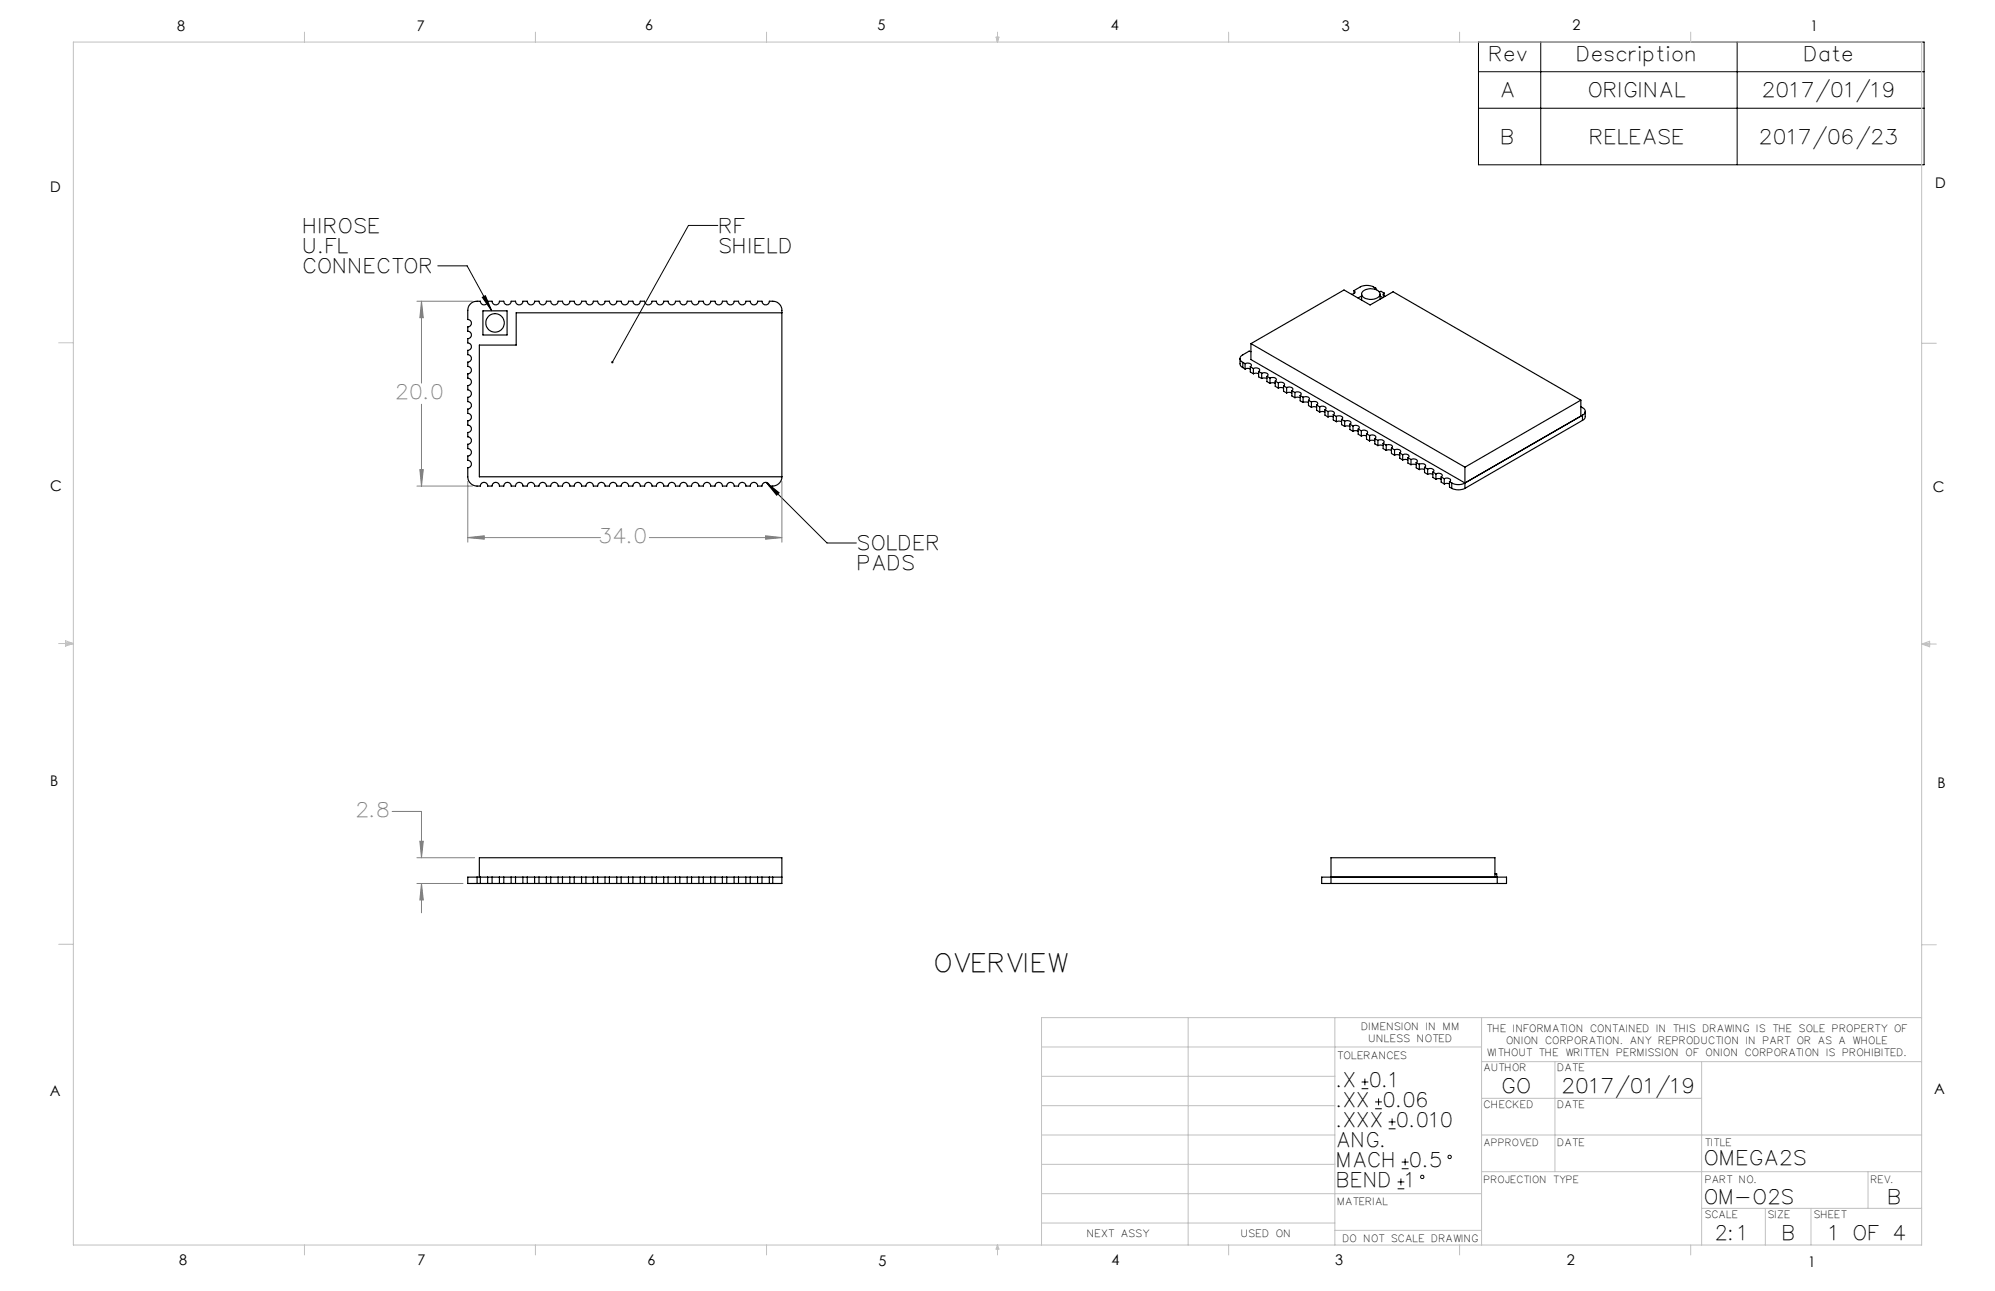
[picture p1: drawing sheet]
<svg xmlns="http://www.w3.org/2000/svg" width="432mm" height="279mm" viewBox="0 0 432 279" stroke-linecap="round" stroke-linejoin="round" font-family="sans-serif">
<g fill="none" stroke="#000" stroke-width=".22">
<path d="M320 9.1h96.5v26.6h-96.5zM320 15.5h96.5M333.5 9.1v26.6M376 9.1v26.6M320 23.4h96.5M94.8 57.5h6.3l5.3 9.8M155.4 48.8h-6.4l-16.5 29.6M104.4 64.3l.7-.3 1.3 3.3zM165.8 104.4l2.8 2.2-.5 .6zM165.8 104.4l13.2 13.1h6.3M294.7 235.6h1.5M294.7 234.2h1.5"/>
<path d="M295.4 233.4v1.5M297.6 240h1.5M297.6 238.5h1.5M298.4 237.7v1.5M300.6 244.3h1.4M300.6 242.8h1.4M301.3 242.1v1.5M302.5 257.3h1.5M302.5 255.8h1.5M303.2 255.1v1.4M303.4 252.9h1.5M303.4 251.5h1.5"/>
<path d="M304.1 250.8v1.4"/>
<circle cx="307.8" cy="254.7" r=".38"/>
<circle cx="313.8" cy="250.4" r=".37"/>
</g>
<g fill="none" stroke="#808080" stroke-width=".22">
<path d="M90.2 65.2h12M91.2 65.2l.4 3.6h-.7zM91.2 65.2v17.7M91.2 87.5v17.7M90.2 105.2h12M90.9 101.6h.7l-.4 3.6zM101.2 116.3l3.6-.3v.7zM101.2 104.2v13.1M101.2 116.3h28.8M140.5 116.3h28.7M165.7 116l3.5 .3-3.5 .4zM169.2 104.2v13.1"/>
<path d="M84.9 175.6h6.3v10M90.2 185.6h12.5M90.2 191.2h10M90.9 182.1h.7l-.4 3.5zM91.2 191.2l.4 3.6h-.7zM91.2 191.2v6.4"/>
</g>
<g fill="none" stroke="#c0c0c0" stroke-width=".22">
<path d="M15.9 9.1h400v260.4h-400zM65.9 6.9v2.2M115.9 6.9v2.2M165.9 6.9v2.2M215.6 8h.6l-.3 1.1zM215.7 8l.2 1.1M215.9 6.9v2.2M216 8l-.1 1.1M265.9 6.9v2.2M315.9 6.9v2.2M365.9 6.9v2.2M12.7 74.2h3.2"/>
<path d="M415.9 74.3h3.2M12.7 139.3h3.2M14.2 139.1l1.7 .2M14.2 138.7l1.7 .6-1.7 .5zM15.9 139.3l-1.7 .3M415.9 139.4h3.2M415.9 139.4l1.8-.6v1.2zM415.9 139.4l1.8 .3M417.7 139.2l-1.8 .2M12.7 204.4h3.2M415.9 204.5h3.2M225.4 226.6h95.3"/>
<path d="M225.4 239.3h63.5M225.4 232.9h63.5M257.2 220.2v49.3M288.9 220.2v49.3M320.7 220.2v49.3M320.7 237.7h47.6M320.7 229.8h95.2M336.5 229.8v23.8M368.3 229.8v39.7M415.9 220.2h-190.5v49.3M225.4 258.3h95.3M225.4 245.6h63.5"/>
<path d="M225.4 252h63.5M320.7 253.6h95.2M320.7 245.6h95.2M404.3 253.6v7.9M65.9 269.5v2.1M115.9 269.5v2.1M165.9 269.5v2.1M215.9 269.5v2.1M215.9 269.5l.3 .8h-.6zM225.4 264.7h63.5M265.9 269.5v2.1M288.9 266.3h31.8"/>
<path d="M315.9 269.5v2.1M365.9 269.5v2.1M368.3 261.5h47.6M382.1 261.5v8M392 261.5v8"/>
</g>
<path d="M104.4 64.3l.7-.3 1.3 3.3zM132.4 78.2v.4l.1-.2-.1 .2 .4-.1a.26 .26 0 0 0-.1-.3 .26 .26 0 0 0-.3 0zM165.8 104.4l2.8 2.2-.5 .6z" fill="#000"/>
<path d="M90.9 182.1h.7l-.4 3.5zM91.2 191.2l.4 3.6h-.7zM91.2 65.2l.4 3.6h-.7zM90.9 101.6h.7l-.4 3.6zM101.2 116.3l3.6-.3v.7zM165.7 116l3.5 .3-3.5 .4z" fill="#808080"/>
<g fill="none" stroke="#000" stroke-width=".25">
<path d="M102 65.7l.9-.5h1.1v.2a.79 .79 0 0 0 .9 .6 .79 .79 0 0 0 .7-.8h.9v.2a.79 .79 0 0 0 .9 .6 .79 .79 0 0 0 .7-.8h.9l.1 .2a.79 .79 0 0 0 .8 .6 .79 .79 0 0 0 .7-.8h1v.2a.79 .79 0 0 0 .9 .6 .79 .79 0 0 0 .7-.8h.9l.1 .2a.79 .79 0 0 0 .8 .6 .79 .79 0 0 0 .7-.8h1v.2a.79 .79 0 0 0 .9 .6 .79 .79 0 0 0 .7-.8h.9v.2a.79 .79 0 0 0 .9 .6 .79 .79 0 0 0 .7-.8h.9l.1 .2a.79 .79 0 0 0 .8 .6 .79 .79 0 0 0 .7-.8h1v.2a.79 .79 0 0 0 .9 .6 .79 .79 0 0 0 .7-.8h.9l.1 .2a.79 .79 0 0 0 .8 .6 .79 .79 0 0 0 .7-.8h1v.2a.79 .79 0 0 0 .9 .6 .79 .79 0 0 0 .7-.8h.9v.2a.79 .79 0 0 0 .9 .6 .79 .79 0 0 0 .7-.8h.9l.1 .2a.79 .79 0 0 0 .8 .6 .79 .79 0 0 0 .7-.8h1v.2a.79 .79 0 0 0 .9 .6 .79 .79 0 0 0 .7-.8h.9l.1 .2a.79 .79 0 0 0 .8 .6 .79 .79 0 0 0 .7-.8h1v.2a.79 .79 0 0 0 .9 .6 .79 .79 0 0 0 .7-.8h.9v.2a.79 .79 0 0 0 .9 .6 .79 .79 0 0 0 .7-.8h.9l.1 .2a.79 .79 0 0 0 .8 .6 .79 .79 0 0 0 .7-.8h1v.2a.79 .79 0 0 0 .9 .6 .79 .79 0 0 0 .7-.8h.9l.1 .2a.79 .79 0 0 0 .8 .6 .79 .79 0 0 0 .7-.8h1v.2a.79 .79 0 0 0 .9 .6 .79 .79 0 0 0 .7-.8h.9v.2a.79 .79 0 0 0 .9 .6 .79 .79 0 0 0 .7-.8h.9l.1 .2a.79 .79 0 0 0 .8 .6 .79 .79 0 0 0 .7-.8h1v.2a.79 .79 0 0 0 .9 .6 .79 .79 0 0 0 .7-.8h.9l.1 .2a.79 .79 0 0 0 .8 .6 .79 .79 0 0 0 .7-.8 2.13 2.13 0 0 1 2.7 2v36.3a2.25 2.25 0 0 1-2.7 1.7 .79 .79 0 0 0-.8-.8 .79 .79 0 0 0-.8 .8h-.9v-.2a.81 .81 0 0 0-.9-.6 .81 .81 0 0 0-.7 .8h-1v-.2a.81 .81 0 0 0-.9-.6 .81 .81 0 0 0-.7 .8h-.9v-.2a.81 .81 0 0 0-.9-.6 .81 .81 0 0 0-.7 .8h-.9v-.2a.81 .81 0 0 0-.9-.6 .81 .81 0 0 0-.7 .8h-1v-.2a.81 .81 0 0 0-.9-.6 .81 .81 0 0 0-.7 .8h-.9v-.2a.81 .81 0 0 0-.9-.6 .81 .81 0 0 0-.7 .8h-1v-.2a.81 .81 0 0 0-.9-.6 .81 .81 0 0 0-.7 .8h-.9v-.2a.81 .81 0 0 0-.9-.6 .81 .81 0 0 0-.7 .8h-.9v-.2a.81 .81 0 0 0-.9-.6 .81 .81 0 0 0-.7 .8h-1v-.2a.81 .81 0 0 0-.9-.6 .81 .81 0 0 0-.7 .8h-.9v-.2a.81 .81 0 0 0-.9-.6 .81 .81 0 0 0-.7 .8h-1v-.2a.81 .81 0 0 0-.9-.6 .81 .81 0 0 0-.7 .8h-.9v-.2a.81 .81 0 0 0-.9-.6 .81 .81 0 0 0-.7 .8h-.9v-.2a.81 .81 0 0 0-.9-.6 .81 .81 0 0 0-.7 .8h-1v-.2a.81 .81 0 0 0-.9-.6 .81 .81 0 0 0-.7 .8h-.9v-.2a.81 .81 0 0 0-.9-.6 .81 .81 0 0 0-.7 .8h-1v-.2a.81 .81 0 0 0-.9-.6 .81 .81 0 0 0-.7 .8h-.9v-.2a.81 .81 0 0 0-.9-.6 .81 .81 0 0 0-.7 .8h-.9v-.2a.81 .81 0 0 0-.9-.6 .81 .81 0 0 0-.7 .8h-1v-.2a.81 .81 0 0 0-.9-.6 .81 .81 0 0 0-.7 .8h-.9v-.2a.81 .81 0 0 0-.9-.6 .81 .81 0 0 0-.7 .8h-1v-.2a.81 .81 0 0 0-.9-.6 .81 .81 0 0 0-.7 .8h-.9v-.2a.81 .81 0 0 0-.9-.6 .81 .81 0 0 0-.7 .8h-.9v-.2a.81 .81 0 0 0-.9-.6 .81 .81 0 0 0-.7 .8 2.17 2.17 0 0 1-2.8-2v-2h.3a.81 .81 0 0 0 .5-.9 .81 .81 0 0 0-.8-.7v-.9h.3a.81 .81 0 0 0 .5-.9 .81 .81 0 0 0-.8-.7v-1h.3a.81 .81 0 0 0 .5-.9 .81 .81 0 0 0-.8-.7v-.9h.3a.81 .81 0 0 0 .5-.9 .81 .81 0 0 0-.8-.7v-.9h.3a.81 .81 0 0 0 .5-.9 .81 .81 0 0 0-.8-.7v-1h.3a.81 .81 0 0 0 .5-.9 .81 .81 0 0 0-.8-.7v-.9h.3a.81 .81 0 0 0 .5-.9 .81 .81 0 0 0-.8-.7v-1h.3a.81 .81 0 0 0 .5-.9 .81 .81 0 0 0-.8-.7v-.9h.3a.81 .81 0 0 0 .5-.9 .81 .81 0 0 0-.8-.7v-.9h.3a.81 .81 0 0 0 .5-.9 .81 .81 0 0 0-.8-.7v-1h.3a.81 .81 0 0 0 .5-.9 .81 .81 0 0 0-.8-.7v-.9h.3a.81 .81 0 0 0 .5-.9 .81 .81 0 0 0-.8-.7v-1h.3a.81 .81 0 0 0 .5-.9 .81 .81 0 0 0-.8-.7l.2-2.6zM104.5 67.3h5.2v5.2h-5.2zM169.2 67.7h-57.5v7h-7.9v28.5h65.4M268.4 77.6v1.2l.2 .4 .4 .4M269 78.4l.5 .3M269 78.4v1.2M269 79.6l.5 .3M269.5 78.7a.84 .84 0 0 1 1.3 .5l-.2 .2M269.5 79.9l.3-.2 .8 .2M269.5 78.7v1.2M270.6 79.4l.7 .4M270.6 79.4v1.1l.7 .4"/>
<path d="M270.8 76.1l-.4-.1-1.4 .8a.85 .85 0 0 0-.6 .8 .85 .85 0 0 0 .6 .8M270.8 74.4l20.1-11.6 5.6 3.2 5-2.9 40.7 23.5M270.8 74.4l46.3 26.7M270.8 74.4v3.4l46.3 26.7M271.3 79.8a.85 .85 0 0 1 1.3 .4l-.2 .2M271.3 79.8v1.1M293.1 62.9a.43 .43 0 0 1 .1 .5 .43 .43 0 0 1-.5 .3h-.2M293.1 62.9v.6M294.7 63.6v1.3M294.7 64.1l-.8 .4M295 63a2.79 2.79 0 0 1 3.6 .3 1.15 1.15 0 0 1-1.2 1.4 2.43 2.43 0 0 1-2.7-.9zM297.8 62.4a3.4 3.4 0 0 0-3.4-.3l-1.3 .8"/>
<path d="M297.8 62.4l-.2 .2M297.8 62.4v.3M298.5 63.1l.4-.1 .7 .4M298.7 63.6v1.2M298.7 64.1l.6 .3M299.6 63.4a.39 .39 0 0 0-.2 .5 .39 .39 0 0 0 .4 .3M299.6 63.4v.7M271.3 80.9l.6-.1 .5 .1M272.4 80.4l.7 .4M272.4 80.4v1.2l.7 .3M273.1 80.8a.84 .84 0 0 1 1.3 .4l-.2 .3M273.1 81.9h1.1"/>
<path d="M273.1 80.8v1.1M274.2 81.5l.7 .3M274.2 81.5v1.1l.7 .4M274.9 81.8a.84 .84 0 0 1 1.3 .5l-.2 .2M274.9 83l.3-.2 .8 .2M274.9 81.8v1.2M276 82.5l.7 .4M276 82.5v1.1l.7 .4M276.7 82.9a.85 .85 0 0 1 1.3 .4l-.2 .2M276.7 84l.5-.1 .6 .1M276.7 82.9v1.1M277.8 83.5l.7 .4"/>
<path d="M277.8 83.5v1.2l.7 .4M278.5 83.9a.84 .84 0 0 1 1.3 .4l-.2 .3M278.5 85.1l.3-.2 .8 .2M278.5 83.9v1.2M279.6 84.6l.7 .3M279.6 84.6v1.1l.7 .4M280.3 84.9a.85 .85 0 0 1 1.3 .5l-.2 .2M280.3 86.1l.5-.2 .6 .2M280.3 84.9v1.2M281.4 85.6l.6 .4M281.4 85.6v1.1l.6 .4M282 86a.81 .81 0 0 1 1.4 .4l-.2 .2"/>
<path d="M282 87.1h1.2M282 86v1.1M283.2 86.6l.6 .4M283.2 86.6v1.2l.6 .4M283.8 87a.81 .81 0 0 1 1.4 .5l-.2 .2M283.8 88.2l.4-.2 .8 .2M283.8 87v1.2M285 87.7l.6 .4M285 87.7v1.1l.6 .4M285.6 88.1a.82 .82 0 0 1 1.4 .4l-.2 .2M285.6 89.2l.6-.2 .6 .2M285.6 88.1v1.1"/>
<path d="M286.8 88.7l.6 .4M286.8 88.7v1.2l.6 .3M287.4 89.1a.81 .81 0 0 1 1.4 .4l-.2 .2M287.4 90.2l.4-.1 .8 .1M287.4 89.1v1.1M288.6 89.7l.6 .4M288.6 89.7v1.2l.6 .4M289.2 90.1a.81 .81 0 0 1 1.4 .5l-.2 .2M289.2 91.3l.6-.2 .6 .2M289.2 90.1v1.2M290.4 90.8l.6 .4M290.4 90.8v1.1l.6 .4"/>
<path d="M291 91.2a.84 .84 0 0 1 1.4 .4l-.2 .2M291 92.3h1.2M291 91.2v1.1M292.2 91.8l.6 .4M292.2 91.8v1.2l.6 .3M292.8 92.2a.84 .84 0 0 1 1.4 .4l-.2 .3M292.8 93.3l.4-.1 .8 .1M292.8 92.2v1.1M294 92.9l.6 .3M294 92.9v1.1l.6 .4M294.6 93.2a.85 .85 0 0 1 1.4 .5l-.2 .2M294.6 94.4l.6-.2 .6 .2"/>
<path d="M294.6 93.2v1.2M295.8 93.9l.6 .4M295.8 93.9v1.1l.6 .4M296.4 94.3a.84 .84 0 0 1 1.4 .4l-.2 .2M296.4 95.4l.4-.1 .8 .1M296.4 94.3v1.1M297.6 94.9l.6 .4M297.6 94.9v1.2l.6 .3M298.2 95.3a.81 .81 0 0 1 1.4 .4l-.2 .3M298.2 96.4l.6-.1 .6 .1M298.2 95.3v1.1M299.4 96l.6 .3"/>
<path d="M299.4 96v1.1l.6 .4M300 96.3a.84 .84 0 0 1 1.4 .5l-.2 .2M300 97.5l.6-.2 .6 .2M300 96.3v1.2M301.2 97l.6 .4M301.2 97v1.1l.6 .4M301.8 97.4a.79 .79 0 0 1 1.3 .4l-.1 .2M301.8 98.5l.4-.1 .8 .1M301.8 97.4v1.1M303 98l.6 .4M303 98v1.2l.6 .4M303.6 98.4a.82 .82 0 0 1 1.3 .4l-.2 .3"/>
<path d="M303.6 99.6l.6-.2 .5 .2M303.6 98.4v1.2M304.7 99.1l.7 .3M304.7 99.1v1.1l.7 .4M305.4 99.4a.81 .81 0 0 1 1.3 .5l-.2 .2M305.4 99.4v1.2M342.2 88a1 1 0 0 1 .7 1.5l-.4 .4M342.2 86.6l-25.1 14.5M342.2 86.6v3.5M342.5 89.9l-25.4 14.6M342.5 89.9v1.1M342.5 91l-25.4 14.7"/>
<path d="M343.1 89v1.3l-.2 .4-.4 .3M305.4 100.6h1.1M306.5 100.1l.7 .4M306.5 100.1v1.1l.7 .4M307.2 100.5a.81 .81 0 0 1 1.3 .4l-.2 .2M307.2 101.6l.4-.1 .7 .1M307.2 100.5v1.1M308.3 101.1l.7 .4M308.3 101.1v1.2l.7 .4M309 101.5a.82 .82 0 0 1 1.3 .5l-.2 .2M309 102.7l.6-.2 .5 .2M309 101.5v1.2"/>
<path d="M310.1 102.2l.7 .4M310.1 102.2v1.1l.7 .4M310.8 102.6a.84 .84 0 0 1 1.3 .4l-.2 .2M310.8 103.7l.4-.1 .7 .1M310.8 102.6v1.1M311.9 103.2l.7 .4M311.9 103.2v1.2l.7 .3M312.6 103.6a.85 .85 0 0 1 1.3 .4l-.2 .2M312.6 104.7l.6-.1 .5 .1M312.6 103.6v1.1M313.7 104.2l.5 .3M313.7 104.2v1.2l.5 .3"/>
<path d="M314.2 105.7a3.3 3.3 0 0 0 2.9 0M314.2 104.5a3 3 0 0 0 2.9 0M314.2 104.5v1.2M317.1 101.1v4.6M103.3 189.8h-2.1v1.4h2.1M103.3 189.8h.7M103.3 191.2h.7M103.3 189.8v1.4M103.8 189.8v-4.2h65.4v5.6h-1.9M104 191.2h1.6M104 189.8h1.6M104 189.8v1.4"/>
<path d="M105.6 189.8h.9M105.6 191.2h.9M105.6 189.8v1.4M106.5 191.2h1.6M106.5 189.8h1.6M106.5 189.8v1.4M108.1 189.8h.9M108.1 191.2h.9M108.1 189.8v1.4M109 191.2h1.6M109 189.8h1.6M109 189.8v1.4"/>
<path d="M110.6 189.8h1M110.6 191.2h1M110.6 189.8v1.4M111.6 191.2h1.6M111.6 189.8h1.6M111.6 189.8v1.4M113.2 189.8h.9M113.2 191.2h.9M113.2 189.8v1.4M114.1 191.2h1.6M114.1 189.8h1.6M114.1 189.8v1.4"/>
<path d="M115.7 189.8h1M115.7 191.2h1M115.7 189.8v1.4M116.7 191.2h1.6M116.7 189.8h1.6M116.7 189.8v1.4M118.3 189.8h.9M118.3 191.2h.9M118.3 189.8v1.4M119.2 191.2h1.6M119.2 189.8h1.6M119.2 189.8v1.4"/>
<path d="M120.8 189.8h.9M120.8 191.2h.9M120.8 189.8v1.4M121.7 191.2h1.6M121.7 189.8h1.6M121.7 189.8v1.4M123.3 189.8h1M123.3 191.2h1M123.3 189.8v1.4M124.3 191.2h1.6M124.3 189.8h1.6M124.3 189.8v1.4"/>
<path d="M125.9 189.8h.9M125.9 191.2h.9M125.9 189.8v1.4M126.8 191.2h1.6M126.8 189.8h1.6M126.8 189.8v1.4M128.4 189.8h1M128.4 191.2h1M128.4 189.8v1.4M129.4 191.2h1.6M129.4 189.8h1.6M129.4 189.8v1.4"/>
<path d="M131 189.8h.9M131 191.2h.9M131 189.8v1.4M131.9 191.2h1.6M131.9 189.8h1.6M131.9 189.8v1.4M133.5 189.8h.9M133.5 191.2h.9M133.5 189.8v1.4M134.4 191.2h1.6M134.4 189.8h1.6M134.4 189.8v1.4"/>
<path d="M136 189.8h1M136 191.2h1M136 189.8v1.4M137 191.2h1.6M137 189.8h1.6M137 189.8v1.4M138.6 189.8h.9M138.6 191.2h.9M138.6 189.8v1.4M139.5 191.2h1.6M139.5 189.8h1.6M139.5 189.8v1.4"/>
<path d="M141.1 189.8h1M141.1 191.2h1M141.1 189.8v1.4M142.1 191.2h1.6M142.1 189.8h1.6M142.1 189.8v1.4M143.7 189.8h.9M143.7 191.2h.9M143.7 189.8v1.4M144.6 191.2h1.6M144.6 189.8h1.6M144.6 189.8v1.4"/>
<path d="M146.2 189.8h.9M146.2 191.2h.9M146.2 189.8v1.4M147.1 191.2h1.6M147.1 189.8h1.6M147.1 189.8v1.4M148.7 189.8h1M148.7 191.2h1M148.7 189.8v1.4M149.7 191.2h1.6M149.7 189.8h1.6M149.7 189.8v1.4"/>
<path d="M151.3 189.8h.9M151.3 191.2h.9M151.3 189.8v1.4M152.2 191.2h1.6M152.2 189.8h1.6M152.2 189.8v1.4M153.8 189.8h1M153.8 191.2h1M153.8 189.8v1.4M154.8 191.2h1.6M154.8 189.8h1.6M154.8 189.8v1.4"/>
<path d="M156.4 189.8h.9M156.4 191.2h.9M156.4 189.8v1.4M157.3 191.2h1.6M157.3 189.8h1.6M157.3 189.8v1.4M158.9 189.8h.9M158.9 191.2h.9M158.9 189.8v1.4M159.8 191.2h1.6M159.8 189.8h1.6M159.8 189.8v1.4"/>
<path d="M161.4 189.8h1M161.4 191.2h1M161.4 189.8v1.4M162.4 191.2h1.6M162.4 189.8h1.6M162.4 189.8v1.4M164 189.8h.9M164 191.2h.9M164 189.8v1.4M164.9 191.2h1.6M164.9 189.8h1.6M164.9 189.8v1.4"/>
<path d="M166.5 189.8h.8M166.5 191.2h.8M166.5 189.8v1.4M167.3 189.8h1.9M167.3 189.8v1.4M288.1 191.2h36M323.6 189.8v-4.2h-35.5v5.6M323.6 189.1h.4v.7M324.1 189.8h2v1.4h-2M324.1 189.8h-38v1.4h2M324.1 189.8v1.4"/>
<circle cx="107.1" cy="69.9" r="2"/>
</g>
<text font-size="5.5" x="202.6" y="210.3">OVERVIEW</text>
<g font-size="4.3">
<text x="322.6" y="13.3">Rev</text>
<text x="341.6" y="13.3">Description</text>
<text x="390.8" y="13.3">Date</text>
<text x="325.1" y="21">A</text>
<text x="344.1" y="21">ORIGINAL</text>
<text x="381.7" y="21">2017/01/19</text>
<text x="325.2" y="31.1">B</text>
<text x="344.4" y="31.1">RELEASE</text>
<text x="381.1" y="31.1">2017/06/23</text>
<text x="65.9" y="50.3">HIROSE</text>
<text x="155.9" y="50.3">RF</text>
<text x="65.9" y="54.7">U.FL</text>
<text x="65.9" y="59">CONNECTOR</text>
<text x="155.9" y="54.7">SHIELD</text>
<text x="185.9" y="119">SOLDER</text>
<text x="185.9" y="123.4">PADS</text>
<text x="289.6" y="235.3">.X 0.1</text>
<text x="289.6" y="239.6">.XX 0.06</text>
<text x="325.4" y="236.5">GO</text>
<text x="338.4" y="236.5">2017/01/19</text>
<text x="289.6" y="243.9">.XXX 0.010</text>
<text x="289.6" y="248.3">ANG.</text>
<text x="289.6" y="252.6">MACH 0.5</text>
<text x="289.6" y="256.9">BEND 1</text>
<text x="369.2" y="252.2">OMEGA2S</text>
<text x="369.2" y="260.6">OM-O2S</text>
<text x="409" y="260.6">B</text>
<text x="371.6" y="268.4">2:1</text>
<text x="386.1" y="268.4">B</text>
<text x="396.2" y="268.4">1 OF 4</text>
</g>
<g font-size="4.3" fill="#808080">
<text x="86" y="86.3">20.0</text>
<text x="130" y="117.4">34.0</text>
<text x="77.3" y="176.7">2.8</text>
</g>
<g font-size="3.2">
<text x="38.3" y="6.7">8</text>
<text x="90.2" y="6.7">7</text>
<text x="139.7" y="6.5">6</text>
<text x="190" y="6.5">5</text>
<text x="240.4" y="6.5">4</text>
<text x="290.4" y="6.7">3</text>
<text x="340.4" y="6.5">2</text>
<text x="391.9" y="6.7">1</text>
<text x="10.9" y="41.6">D</text>
<text x="418.9" y="40.7">D</text>
<text x="10.9" y="106.3">C</text>
<text x="418.4" y="106.4">C</text>
<text x="10.8" y="170.2">B</text>
<text x="419.4" y="170.6">B</text>
<text x="10.8" y="237.2">A</text>
<text x="418.6" y="236.8">A</text>
<text x="38.8" y="273.8">8</text>
<text x="90.4" y="273.8">7</text>
<text x="140.2" y="273.8">6</text>
<text x="190.1" y="273.9">5</text>
<text x="240.5" y="273.8">4</text>
<text x="289" y="273.9">3</text>
<text x="339.1" y="273.8">2</text>
<text x="391.4" y="274.1">1</text>
</g>
<g font-size="2.2">
<text x="294.9" y="222.9">DIMENSION IN MM</text>
<text x="296.4" y="225.5">UNLESS NOTED</text>
<text x="321.9" y="223.3">THE INFORMATION CONTAINED IN THIS DRAWING IS THE SOLE PROPERTY OF</text>
<text x="326.2" y="225.9">ONION CORPORATION. ANY REPRODUCTION IN PART OR AS A WHOLE</text>
<text x="289.6" y="229.2">TOLERANCES</text>
<text x="321.3" y="231.9">AUTHOR</text>
<text x="322" y="228.4">WITHOUT THE WRITTEN PERMISSION OF ONION CORPORATION IS PROHIBITED.</text>
<text x="337.3" y="231.9">DATE</text>
<text x="321.3" y="239.8">CHECKED</text>
<text x="337.3" y="239.8">DATE</text>
<text x="337.3" y="247.9">DATE</text>
<text x="369.2" y="247.9">TITLE</text>
<text x="369.2" y="256">PART NO.</text>
<text x="405.1" y="256">REV.</text>
<text x="289.6" y="260.8">MATERIAL</text>
<text x="369.2" y="263.7">SCALE</text>
<text x="382.8" y="263.7">SIZE</text>
<text x="392.8" y="263.7">SHEET</text>
<text x="235.4" y="267.7">NEXT ASSY</text>
<text x="268.8" y="267.7">USED ON</text>
<text x="290.8" y="268.8">DO NOT SCALE DRAWING</text>
</g>
<g font-size="2.1">
<text x="321.3" y="247.9">APPROVED</text>
<text x="321.3" y="256">PROJECTION TYPE</text>
</g>
</svg>
